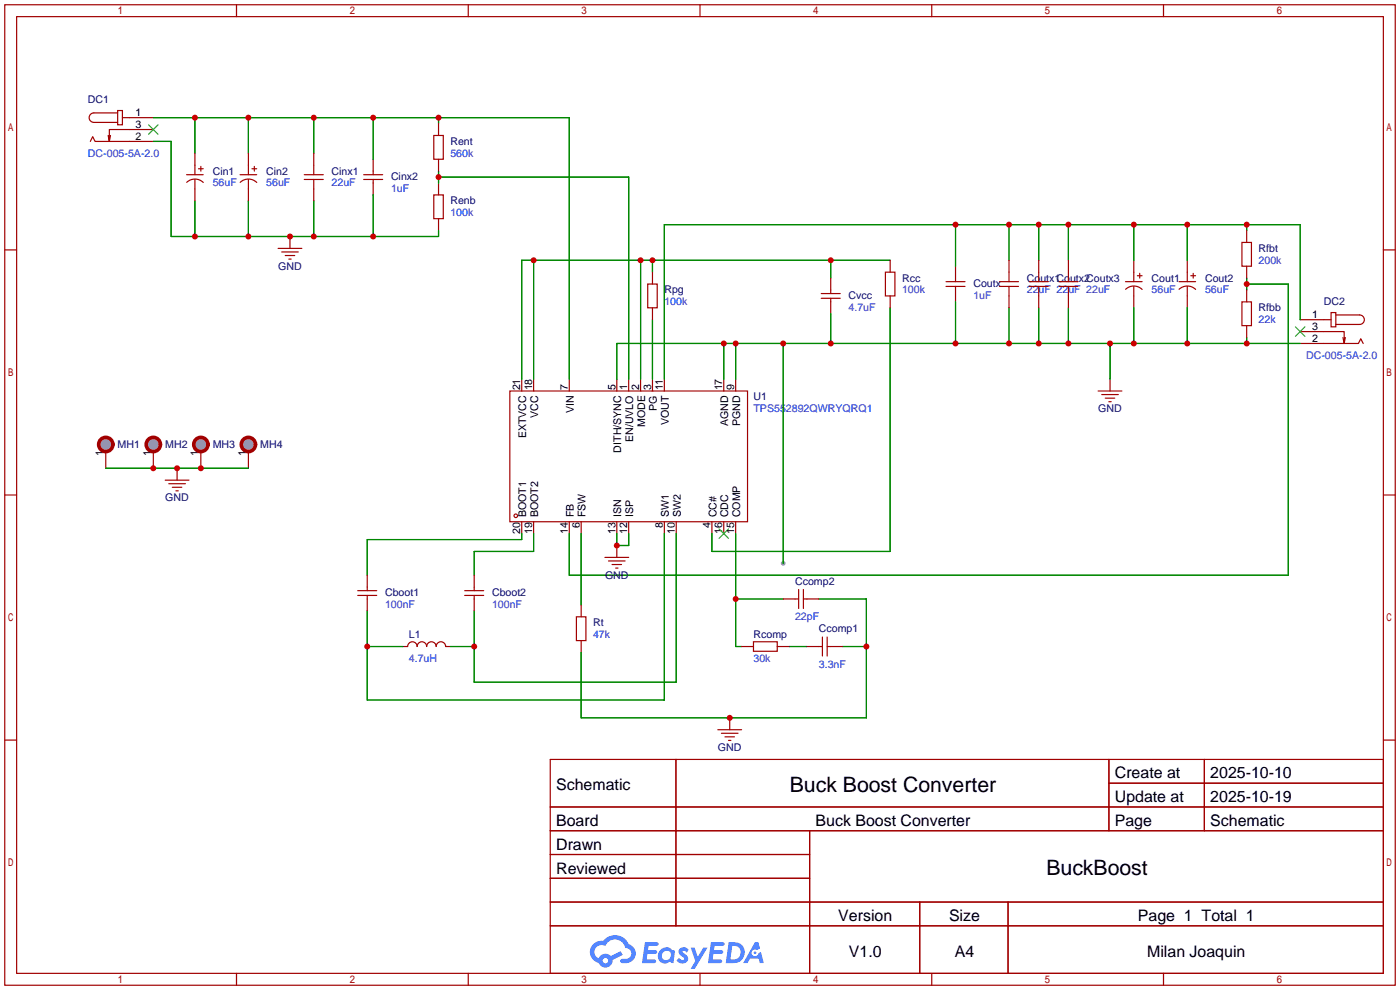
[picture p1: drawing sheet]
<svg xmlns="http://www.w3.org/2000/svg" width="299mm" height="212mm" viewBox="0 0 299 212" stroke-linecap="round" stroke-linejoin="round" font-family="sans-serif">
<circle cx="167.4" cy="120.4" r=".51" fill="#999"/>
<g fill="none" stroke="#a10000" stroke-width=".25">
<path d="M1 1h297.2v209.6h-297.2zM3.6 3.6h292.1v204.4h-292.1zM50.5 1v2.6M100.1 1v2.6M149.6 1v2.6M199.1 1v2.6M248.7 1v2.6M1 53.4h2.6M295.7 53.4h2.5M1 105.8h2.6M295.7 105.8h2.5M1 158.2h2.6"/>
<path d="M295.7 158.2h2.5M117.6 162.3h178.1v45.7h-178.1zM117.6 172.5h178.1M117.6 177.5h178.1M144.5 162.3v35.6M173 177.5v30.5M237 162.3v15.2M237 167.4h58.7M257.4 162.3v15.2M117.6 182.6h55.4M117.6 192.8h178.1M117.6 187.7h55.4"/>
<path d="M117.6 197.9h178.1M196.6 192.8v15.2M215.4 192.8v15.2M50.5 208v2.6M100.1 208v2.6M149.6 208v2.6M199.1 208v2.6M248.7 208v2.6"/>
</g>
<g fill="#5487ff">
<path d="M145.3 202.7a1.3 1.3 0 0 1 1.9 .3l-.4 .6a.54 .54 0 0 0-.9-.2l.1 .2a1.34 1.34 0 0 1 .9 1.8 1.47 1.47 0 0 1-2.3-.1l.5-.6 .8 .5a.31 .31 0 0 0 .4-.3 .31 .31 0 0 0-.3-.4 1.12 1.12 0 0 1-.7-1.8z"/>
<path d="M147.6 202.5h.9l.6 2 1.2-2h.9l-2.7 4.6h-.9l1-1.7z"/>
<path d="M137.8 201.4h1.7a1.31 1.31 0 0 1 1.2 .2 .4 .4 0 0 1-.3 .5l-1.8 .1-.1 .9h1.6a.4 .4 0 0 1 .4 .4 .4 .4 0 0 1-.5 .4h-1.6l-.2 1.2h1.4a.46 .46 0 0 1 .5 0 .46 .46 0 0 1 .1 .5l-.4 .2h-2.6z"/>
<path d="M151.9 201.4h1.7a1.32 1.32 0 0 1 1.2 .2 .39 .39 0 0 1-.3 .5l-1.8 .1-.1 .9h1.6a.4 .4 0 0 1 .4 .4 .4 .4 0 0 1-.4 .4h-1.7l-.2 1.2h1.4a.46 .46 0 0 1 .5 0 .46 .46 0 0 1 .1 .5l-.4 .2h-2.6z"/>
<path d="M161.3 201.4h.8l.3 1.3-.6 .4a.75 .75 0 0 0-1.1 .3 .75 .75 0 0 0 .5 1 .75 .75 0 0 0 .9-.7l.5-.2 .6 2.3h-.8l-.3-.9h-1.8l-.5 .9h-1z"/>
<path d="M155.7 201.4l-.6 4.4h1.5a2.27 2.27 0 0 0 2.6-2.2 2.27 2.27 0 0 0-2.7-2.2zM156.5 202.1a1.5 1.5 0 0 1 1.8 1.6 1.5 1.5 0 0 1-1.9 1.4h-.3z"/>
<path d="M141.2 203a1.6 1.6 0 0 0-.3 2.3 1.6 1.6 0 0 0 2.3 .2l.7 .3 .3-2.4-.1-.3-.5-.1a1.58 1.58 0 0 0-2.4 0zM141.8 203.5a.98 .98 0 0 1 1.6 .4 .98 .98 0 0 1-1.1 1.3 .94 .94 0 0 1-.9-.7 .94 .94 0 0 1 .4-1z"/>
<path d="M126.8 201.8a2.37 2.37 0 0 0 1.1 4 1.54 1.54 0 0 0 1.8 1 1.54 1.54 0 0 0 1.2-1.6l2.2-1.1-.5-.8-2 1a1.57 1.57 0 0 0-2.7 .5 1.5 1.5 0 0 1-.7-2.1 1.5 1.5 0 0 1 2.2-.5 2.23 2.23 0 0 1 2.3-1.4 2.23 2.23 0 0 1 2 1.8 1.16 1.16 0 0 1 1.2 1.1 1.16 1.16 0 0 1-1.1 1.2h-.7a.47 .47 0 0 0-.5 .4 .47 .47 0 0 0 .4 .5 2.17 2.17 0 0 0 2.5-.9 2.17 2.17 0 0 0-.3-2.7l-.8-.4a3.2 3.2 0 0 0-5.5-.7l-1.1 .1zM128.8 205.3a.6 .6 0 0 1 1.2 0 .6 .6 0 0 1-1.2 0z"/>
<circle cx="161.4" cy="203.6" r=".28"/>
</g>
<g fill="none" stroke="#a10000" stroke-width=".25">
<path d="M19.3 30.2l.5-1 .5 1h12.5M23.6 29l-.2 1.2M25.1 23.6h1.1v3.1h-1.1zM25.1 24.1h-5a1.02 1.02 0 0 0-1.1 1 1.02 1.02 0 0 0 1.1 1.1h5M26.2 25.1h6.6M32.8 27.7h-9.4v2.5l-.3-1.2M77.7 38.4h4.1M77.7 37.3h4.1M79.8 34v3.3M79.8 38.4v3.3M59.4 53.1h5.1M60.2 53.8h3.6"/>
<path d="M61 54.6h2M61.7 55.4h.5M62 50.5v2.6M204.2 56.9v3.3M253.7 55.6v4.6M254.5 58.9h1M255 58.4v1M202.2 61.2h4M202.2 60.2h4M204.2 61.2v3.3M252 60.2h3.5M252 61.8a2.54 2.54 0 0 1 3.5 .1"/>
<path d="M253.7 61.2v4.6M277.9 73.4h12.4l.5-1 .5 1M277.9 70.9h9.4v2.5l.2-1.3M277.9 68.3h6.6M284.5 66.8h1v3.1h-1zM285.5 67.3h5.1a1.02 1.02 0 0 1 1 1 1.02 1.02 0 0 1-1 1h-5.1M287 72.1l.3 1.3M22.6 95v5.1M109 83.6h50.8v27.9h-50.8zM111.5 81v2.6M114 81v2.6M121.7 81v2.6"/>
<path d="M131.8 81v2.6M134.4 81v2.6M136.9 81v2.6M139.4 81v2.6M142 81v2.6M154.7 81v2.6M157.2 81v2.6M234.7 83.6h5.1M235.5 84.3h3.5M236.2 85.1h2.1M237 85.9h.5M237.2 81v2.6"/>
<path d="M111.5 111.5v2.5M114 111.5v2.5M121.7 111.5v2.5M124.2 111.5v2.5M131.8 111.5v2.5M134.4 111.5v2.5M142 111.5v2.5M144.5 111.5v2.5M152.1 111.5v2.5M154.7 111.5v2.5M157.2 111.5v2.5M86.1 138.2h1a1.02 1.02 0 0 1 1-1 1.02 1.02 0 0 1 1.1 1 1.02 1.02 0 0 1 1-1 1.02 1.02 0 0 1 1 1 1.02 1.02 0 0 1 1-1 1.02 1.02 0 0 1 1 1 1.02 1.02 0 0 1 1-1 1.02 1.02 0 0 1 1 1h1.1"/>
<circle cx="110.2" cy="110.2" r=".38"/>
</g>
<path d="M31.7 26.7l2.1 2M33.8 26.7l-2.1 2M276.9 69.8l2 2.1M278.9 69.8l-2 2.1M153.7 113l2 2.1M155.7 113l-2 2.1" fill="none" stroke="#3c3" stroke-width=".25"/>
<g fill="none" stroke="#008700" stroke-width=".25">
<path d="M32.8 25.1h88.9v55.9M41.7 25.1v7.7M53.1 25.1v7.7M67.1 25.1v7.7M79.8 25.1v8.9M93.7 25.1v1.3M114 55.6v25.4M136.9 55.6v25.4M139.4 55.6v2.6M177.5 55.6v3.8M190.2 55.6h-78.7v25.4M266.4 59.4v2.6"/>
<path d="M139.4 68.3v12.7M190.2 65.8v52.1h-38.1v-3.9M266.4 60.7h8.9v62.2h-153.6v-8.9M111.5 114v1.3h-33v7.6M114 114v3.9h-12.7v5M124.2 114v15.3M142 114v35.6h-63.5v-19M144.5 114v31.8h-43.2v-15.2M157.2 114v24.2h1.3M78.5 138.2h7.6M96.3 138.2h5M157.2 128h10.2"/>
<path d="M168.7 138.2h3.8"/>
</g>
<circle cx="22.6" cy="95" r="1.52" fill="#999" stroke="#a10000" stroke-width=".76"/>
<path d="M32.8 95v5.1" fill="none" stroke="#a10000" stroke-width=".25"/>
<circle cx="32.8" cy="95" r="1.52" fill="#999" stroke="#a10000" stroke-width=".76"/>
<path d="M42.9 95v5.1" fill="none" stroke="#a10000" stroke-width=".25"/>
<circle cx="42.9" cy="95" r="1.52" fill="#999" stroke="#a10000" stroke-width=".76"/>
<path d="M53.1 95v5.1" fill="none" stroke="#a10000" stroke-width=".25"/>
<circle cx="53.1" cy="95" r="1.52" fill="#999" stroke="#a10000" stroke-width=".76"/>
<g fill="none" stroke="#008700" stroke-width=".25">
<path d="M32.8 30.2h3.8v20.3h57.1v-1.2M93.7 37.8h40.7v43.2M93.7 36.6v2.5M41.7 42.9v7.6M53.1 42.9v7.6M67.1 42.9v7.6M79.8 41.7v8.8M204.2 48v8.9M215.6 48v7.6M222 48v7.6M228.3 48v7.6M242.3 48v7.6"/>
<path d="M253.7 48v7.6M266.4 48v1.3M154.7 73.4v7.6M157.2 73.4v7.6M167.4 73.4v47M177.5 67.1v6.3M204.2 64.5v8.9M215.6 65.8v7.6M222 65.8v7.6M228.3 65.8v7.6M237.2 73.4v7.6M242.3 65.8v7.6"/>
<path d="M253.7 65.8v7.6M266.4 72.1v1.3M277.9 73.4h-146.1v7.6M277.9 68.3v-20.3h-135.9v33M22.6 100.1h30.5M131.8 114v2.6h2.6v-2.6M175 128h10.2v25.4h-61v-14M180.1 138.2h5.1"/>
</g>
<g fill="none" stroke="#a10000" stroke-width=".25">
<path d="M39.9 37.3h3.5M39.9 39a2.54 2.54 0 0 1 3.5 0M41.7 32.8v4.5M41.7 38.4v4.5M42.4 36.1h1M42.9 35.6v1M51.3 37.3h3.6M51.3 39a2.54 2.54 0 0 1 3.6 0M53.1 32.8v4.5M53.1 38.4v4.5M53.8 36.1h1.1M54.4 35.6v1"/>
<path d="M65 38.4h4.1M65 37.3h4.1M67.1 32.8v4.5M67.1 38.4v4.5M92.7 29h2v5h-2zM93.7 26.4v2.6M93.7 34v2.6M93.7 39.1v2.6M92.7 41.7h2v5h-2zM93.7 46.7v2.6M139.4 58.2v2.5M177.5 59.4v3.3"/>
<path d="M189.2 58.2h2.1v5h-2.1zM190.2 55.6v2.6M215.6 55.6v4.6M222 55.6v4.6M228.3 55.6v4.6M242.3 55.6v4.6M243.1 58.9h1M243.6 58.4v1M265.4 51.8h2.1v5.1h-2.1zM266.4 49.3v2.5M266.4 56.9v2.5M138.4 60.7h2.1v5.1h-2.1z"/>
<path d="M139.4 65.8v2.5M175.5 63.8h4.1M175.5 62.7h4.1M177.5 63.8v3.3M190.2 63.2v2.6M213.6 60.2h4.1M213.6 61.2h4.1M215.6 61.2v4.6M220 60.2h4M220 61.2h4M222 61.2v4.6M226.3 60.2h4.1"/>
<path d="M226.3 61.2h4.1M228.3 61.2v4.6M240.5 60.2h3.6M240.6 61.8a2.54 2.54 0 0 1 3.5 .1M242.3 61.2v4.6M265.4 64.5h2.1v5.1h-2.1zM266.4 62v2.5M266.4 69.6v2.5M35.3 102.6h5.1M36.1 103.4h3.5M36.8 104.1h2.1M37.6 104.9h.5"/>
<path d="M37.8 100.1v2.5M129.3 119.1h5.1M130 119.9h3.6M131.8 116.6v2.5M76.5 127.3h4M76.5 126.2h4M78.5 122.9v3.3M78.5 127.3v3.3M99.3 127.3h4.1M99.3 126.2h4.1M101.3 122.9v3.3M101.3 127.3v3.3"/>
<path d="M123.2 131.8h2v5.1h-2zM124.2 129.3v2.5M124.2 136.9v2.5M130.8 120.6h2M131.6 121.4h.5M158.5 138.2h2.5M161 137.2h5.1v2h-5.1zM166.1 138.2h2.6M167.4 128h3.3M170.7 126v4M171.7 126v4M171.7 128h3.3"/>
<path d="M172.5 138.2h3.3M175.8 136.1v4.1M176.8 138.2h3.3M176.8 136.1v4.1M153.4 156h5.1M154.2 156.7h3.5M154.9 157.5h2.1M155.7 158.2h.5M156 153.4v2.6"/>
</g>
<g fill="#c00">
<circle cx="93.7" cy="25.1" r=".63"/>
<circle cx="79.8" cy="25.1" r=".63"/>
<circle cx="67.1" cy="25.1" r=".63"/>
<circle cx="53.1" cy="25.1" r=".63"/>
<circle cx="41.7" cy="25.1" r=".63"/>
<circle cx="114" cy="55.6" r=".63"/>
<circle cx="136.9" cy="55.6" r=".63"/>
<circle cx="139.4" cy="55.6" r=".63"/>
<circle cx="177.5" cy="55.6" r=".63"/>
<circle cx="157.2" cy="128" r=".63"/>
<circle cx="78.5" cy="138.2" r=".63"/>
<circle cx="101.3" cy="138.2" r=".63"/>
<circle cx="266.4" cy="60.7" r=".63"/>
<circle cx="32.8" cy="100.1" r=".63"/>
<circle cx="37.8" cy="100.1" r=".63"/>
<circle cx="42.9" cy="100.1" r=".63"/>
<circle cx="93.7" cy="37.8" r=".63"/>
<circle cx="79.8" cy="50.5" r=".63"/>
<circle cx="67.1" cy="50.5" r=".63"/>
<circle cx="62" cy="50.5" r=".63"/>
<circle cx="53.1" cy="50.5" r=".63"/>
<circle cx="41.7" cy="50.5" r=".63"/>
<circle cx="185.2" cy="138.2" r=".63"/>
<circle cx="156" cy="153.4" r=".63"/>
<circle cx="131.8" cy="116.6" r=".63"/>
<circle cx="237.2" cy="73.4" r=".63"/>
<circle cx="242.3" cy="73.4" r=".63"/>
<circle cx="253.7" cy="73.4" r=".63"/>
<circle cx="266.4" cy="73.4" r=".63"/>
<circle cx="228.3" cy="73.4" r=".63"/>
<circle cx="222" cy="73.4" r=".63"/>
<circle cx="215.6" cy="73.4" r=".63"/>
<circle cx="204.2" cy="73.4" r=".63"/>
<circle cx="177.5" cy="73.4" r=".63"/>
<circle cx="167.4" cy="73.4" r=".63"/>
<circle cx="157.2" cy="73.4" r=".63"/>
<circle cx="154.7" cy="73.4" r=".63"/>
<circle cx="204.2" cy="48" r=".63"/>
<circle cx="215.6" cy="48" r=".63"/>
<circle cx="222" cy="48" r=".63"/>
<circle cx="228.3" cy="48" r=".63"/>
<circle cx="242.3" cy="48" r=".63"/>
<circle cx="253.7" cy="48" r=".63"/>
<circle cx="266.4" cy="48" r=".63"/>
</g>
<g font-size="4.5">
<text x="168.8" y="169.2">Buck Boost Converter</text>
<text x="223.6" y="187">BuckBoost</text>
</g>
<g font-size="3.4">
<text x="238.3" y="166.4">Create at</text>
<text x="258.7" y="166.4">2025-10-10</text>
<text x="118.9" y="168.9">Schematic</text>
<text x="238.3" y="171.4">Update at</text>
<text x="258.7" y="171.4">2025-10-19</text>
<text x="118.9" y="176.5">Board</text>
<text x="174.3" y="176.5">Buck Boost Converter</text>
<text x="238.3" y="176.5">Page</text>
<text x="258.7" y="176.5">Schematic</text>
<text x="118.9" y="181.6">Drawn</text>
<text x="118.9" y="186.7">Reviewed</text>
<text x="179.2" y="196.8">Version</text>
<text x="202.8" y="196.8">Size</text>
<text x="243.2" y="196.8">Page 1 Total 1</text>
<text x="181.4" y="204.5">V1.0</text>
<text x="204.1" y="204.5">A4</text>
<text x="245.2" y="204.5">Milan Joaquin</text>
</g>
<g font-size="2.3" fill="#000080">
<text x="18.8" y="22.1">DC1</text>
<text x="96.3" y="31">Rent</text>
<text x="45.5" y="37.3">Cin1</text>
<text x="56.9" y="37.3">Cin2</text>
<text x="70.9" y="37.3">Cinx1</text>
<text x="83.6" y="38.6">Cinx2</text>
<text x="96.3" y="43.7">Renb</text>
<text x="269" y="53.8">Rfbt</text>
<text x="59.5" y="57.6">GND</text>
<text x="142" y="62.7">Rpg</text>
<text x="181.4" y="64">Cvcc</text>
<text x="192.8" y="60.2">Rcc</text>
<text x="208" y="61.4">Coutx</text>
<text x="219.5" y="60.2">Coutx1Coutx2Coutx3</text>
<text x="246.1" y="60.2">Cout1</text>
<text x="257.6" y="60.2">Cout2</text>
<text x="283" y="65.2">DC2</text>
<text x="269" y="66.5">Rfbb</text>
<text x="161" y="85.6">U1</text>
<text x="234.7" y="88.1">GND</text>
<text x="25.1" y="95.7">MH1</text>
<text x="35.3" y="95.7">MH2</text>
<text x="45.5" y="95.7">MH3</text>
<text x="55.6" y="95.7">MH4</text>
<text x="35.3" y="107.2">GND</text>
<text x="129.3" y="123.7">GND</text>
<text x="169.9" y="124.9">Ccomp2</text>
<text x="82.3" y="127.5">Cboot1</text>
<text x="105.2" y="127.5">Cboot2</text>
<text x="87.4" y="136.4">L1</text>
<text x="126.7" y="133.8">Rt</text>
<text x="161" y="136.4">Rcomp</text>
<text x="175" y="135.1">Ccomp1</text>
<text x="153.4" y="160.5">GND</text>
</g>
<g font-size="2.3">
<text x="29" y="24.8">1</text>
<text x="29" y="29.9">2</text>
<text x="29" y="27.4">3</text>
<text x="280.4" y="68">1</text>
<text x="280.4" y="70.6">3</text>
<text x="280.4" y="73.1">2</text>
<text x="111.2" y="83.4" transform="rotate(-90 111.2 83.4)">21</text>
<text x="113.7" y="83.4" transform="rotate(-90 113.7 83.4)">18</text>
<text x="121.4" y="83.4" transform="rotate(-90 121.4 83.4)">7</text>
<text x="131.5" y="83.4" transform="rotate(-90 131.5 83.4)">5</text>
<text x="134.1" y="83.4" transform="rotate(-90 134.1 83.4)">1</text>
<text x="136.6" y="83.4" transform="rotate(-90 136.6 83.4)">2</text>
<text x="139.1" y="83.4" transform="rotate(-90 139.1 83.4)">3</text>
<text x="141.7" y="83.4" transform="rotate(-90 141.7 83.4)">11</text>
<text x="154.4" y="83.4" transform="rotate(-90 154.4 83.4)">17</text>
<text x="156.9" y="83.4" transform="rotate(-90 156.9 83.4)">9</text>
<text x="115" y="89.3" transform="rotate(-90 115 89.3)">VCC</text>
<text x="122.6" y="88.3" transform="rotate(-90 122.6 88.3)">VIN</text>
<text x="140.4" y="87.8" transform="rotate(-90 140.4 87.8)">PG</text>
<text x="112.5" y="93.7" transform="rotate(-90 112.5 93.7)">EXTVCC</text>
<text x="135.3" y="94.5" transform="rotate(-90 135.3 94.5)">EN/UVLO</text>
<text x="137.9" y="91.3" transform="rotate(-90 137.9 91.3)">MODE</text>
<text x="142.9" y="90.8" transform="rotate(-90 142.9 90.8)">VOUT</text>
<text x="155.6" y="91.1" transform="rotate(-90 155.6 91.1)">AGND</text>
<text x="158.2" y="91.1" transform="rotate(-90 158.2 91.1)">PGND</text>
<text x="22.1" y="97.5" transform="rotate(-90 22.1 97.5)">1</text>
<text x="32.2" y="97.5" transform="rotate(-90 32.2 97.5)">1</text>
<text x="42.4" y="97.5" transform="rotate(-90 42.4 97.5)">1</text>
<text x="52.5" y="97.5" transform="rotate(-90 52.5 97.5)">1</text>
<text x="132.8" y="96.7" transform="rotate(-90 132.8 96.7)">DITH/SYNC</text>
<text x="112.5" y="110.6" transform="rotate(-90 112.5 110.6)">BOOT1</text>
<text x="115" y="110.6" transform="rotate(-90 115 110.6)">BOOT2</text>
<text x="122.6" y="110.6" transform="rotate(-90 122.6 110.6)">FB</text>
<text x="123.9" y="112.9" transform="rotate(-90 123.9 112.9)">6</text>
<text x="125.2" y="110.6" transform="rotate(-90 125.2 110.6)">FSW</text>
<text x="132.8" y="110.6" transform="rotate(-90 132.8 110.6)">ISN</text>
<text x="135.3" y="110.6" transform="rotate(-90 135.3 110.6)">ISP</text>
<text x="141.7" y="112.9" transform="rotate(-90 141.7 112.9)">8</text>
<text x="142.9" y="110.6" transform="rotate(-90 142.9 110.6)">SW1</text>
<text x="145.5" y="110.6" transform="rotate(-90 145.5 110.6)">SW2</text>
<text x="151.8" y="112.9" transform="rotate(-90 151.8 112.9)">4</text>
<text x="153.1" y="110.6" transform="rotate(-90 153.1 110.6)">CC#</text>
<text x="155.6" y="110.6" transform="rotate(-90 155.6 110.6)">CDC</text>
<text x="158.2" y="110.6" transform="rotate(-90 158.2 110.6)">COMP</text>
<text x="111.2" y="114.2" transform="rotate(-90 111.2 114.2)">20</text>
<text x="113.7" y="114.2" transform="rotate(-90 113.7 114.2)">19</text>
<text x="121.4" y="114.2" transform="rotate(-90 121.4 114.2)">14</text>
<text x="131.5" y="114.2" transform="rotate(-90 131.5 114.2)">13</text>
<text x="134.1" y="114.2" transform="rotate(-90 134.1 114.2)">12</text>
<text x="144.2" y="114.2" transform="rotate(-90 144.2 114.2)">10</text>
<text x="154.4" y="114.2" transform="rotate(-90 154.4 114.2)">16</text>
<text x="156.9" y="114.2" transform="rotate(-90 156.9 114.2)">15</text>
</g>
<g font-size="2.3" fill="#00f">
<text x="18.8" y="33.5">DC-005-5A-2.0</text>
<text x="96.3" y="33.5">560k</text>
<text x="45.5" y="39.8">56uF</text>
<text x="56.9" y="39.8">56uF</text>
<text x="70.9" y="39.8">22uF</text>
<text x="83.6" y="41.1">1uF</text>
<text x="96.3" y="46.2">100k</text>
<text x="269" y="56.4">200k</text>
<text x="142" y="65.2">100k</text>
<text x="192.8" y="62.7">100k</text>
<text x="208" y="64">1uF</text>
<text x="219.5" y="62.7">22uF 22uF 22uF</text>
<text x="246.1" y="62.7">56uF</text>
<text x="257.6" y="62.7">56uF</text>
<text x="181.4" y="66.5">4.7uF</text>
<text x="269" y="69.1">22k</text>
<text x="279.1" y="76.7">DC-005-5A-2.0</text>
<text x="161" y="88.1">TPS552892QWRYQRQ1</text>
<text x="82.3" y="130">100nF</text>
<text x="105.2" y="130">100nF</text>
<text x="126.7" y="136.4">47k</text>
<text x="169.9" y="132.6">22pF</text>
<text x="87.4" y="141.4">4.7uH</text>
<text x="161" y="141.4">30k</text>
<text x="175" y="142.7">3.3nF</text>
</g>
</svg>
